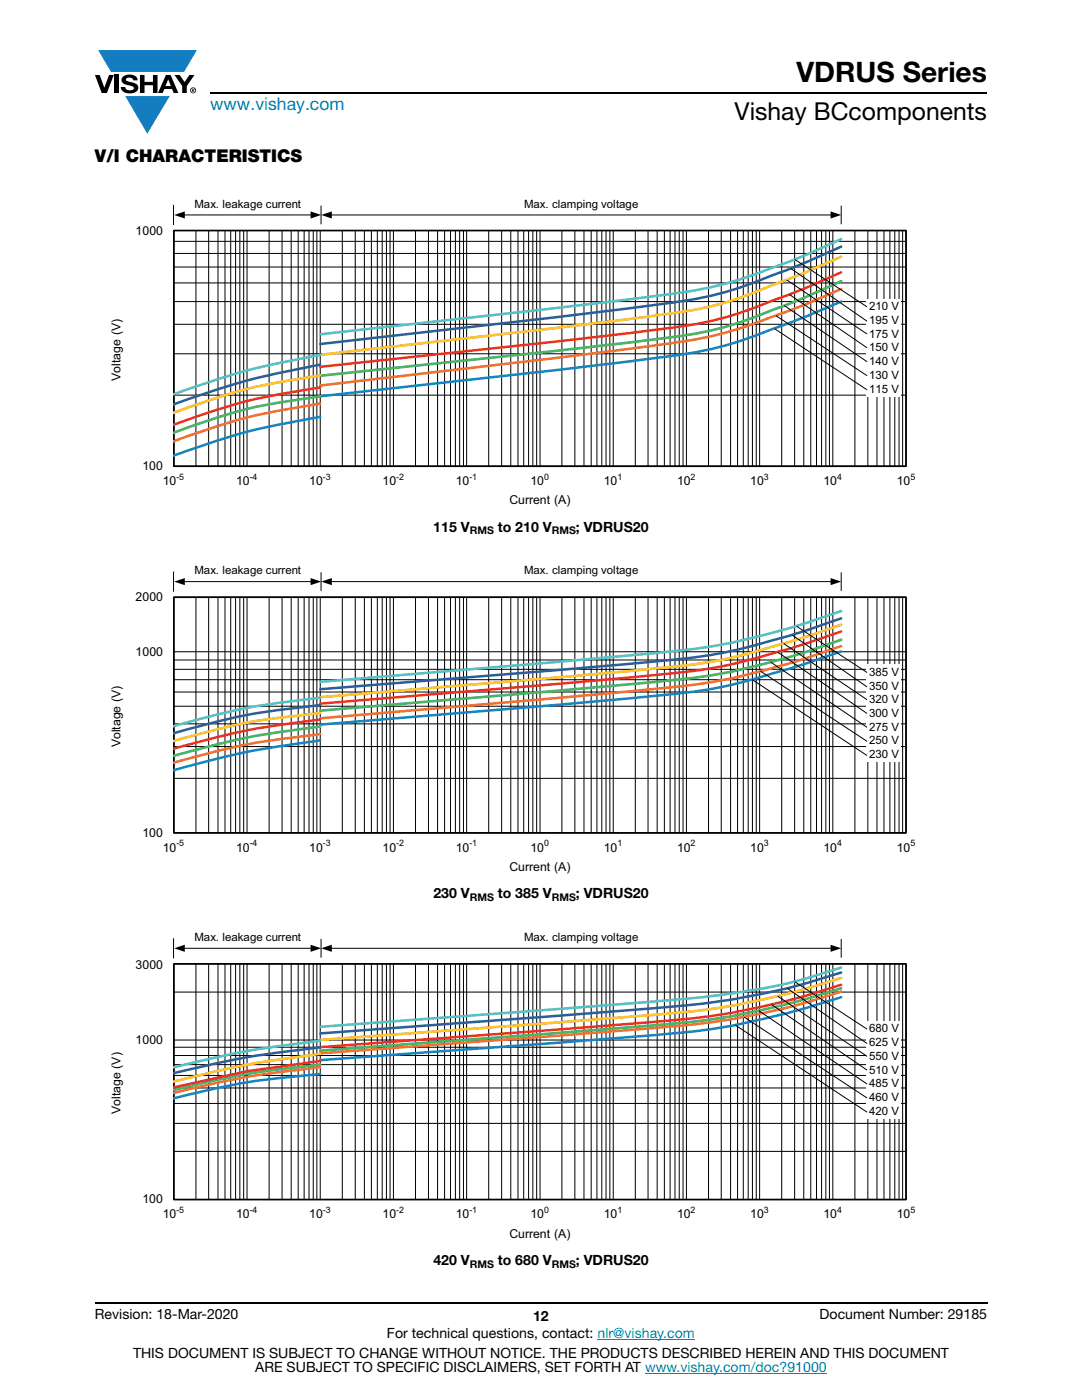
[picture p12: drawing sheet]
<svg xmlns="http://www.w3.org/2000/svg" width="216mm" height="279mm" viewBox="0 0 216 279" stroke-linecap="round" stroke-linejoin="round" font-family="sans-serif">
<g fill="#147fc3">
<path d="M19.6 10h19.7l-2.6 4.3h-1.1h-13.5z"/>
<path d="M25 19.2h8.9l-4.5 7.5z"/>
</g>
<g fill="#000">
<path d="M18.9 15h1l.9 2.5 1-2.5h.9l-1.4 3.6h-1zM22.9 15h.9v3.6h-.9zM24.6 15.3a2.1 2.1 0 0 1 2.8 .3l.1 .4h-.9a.79 .79 0 0 0-.7-.5 .79 .79 0 0 0-.8 .4l.3 .3 1 .2a1.08 1.08 0 0 1 1.2 1 1.08 1.08 0 0 1-1.1 1.2 1.73 1.73 0 0 1-2.4-1.2h.9a.96 .96 0 0 0 .8 .6 .96 .96 0 0 0 .9-.4 1.31 1.31 0 0 0-1.2-.6 1.03 1.03 0 0 1-1.1-.6 1.03 1.03 0 0 1 .2-1.1zM27.9 15h.9v1.3h1.7v-1.3h.9v3.6h-.9v-1.6h-1.7v1.6h-.9zM34.8 15h1.1l.9 1.4 1-1.4h1l-1.5 2.2v1.4h-.9v-1.4z"/>
<path d="M33.6 15.9l.5 1.3h-1.1zM33.1 15l-1.6 3.6h1l.3-.8h1.5l.3 .8h1l-1.6-3.6z"/>
<path d="M38.4 17.8h.2v.2h-.2zM38.3 17.7v.7h.1v-.3l.4 .3-.2-.3 .2-.2-.1-.2z"/>
<path d="M38.1 18a.46 .46 0 0 1 .9 0 .46 .46 0 0 1-.9 0zM37.9 18a.6 .6 0 0 0 1.2 0 .6 .6 0 0 0-1.2 0z"/>
</g>
<path d="M42 18.6h155M18.9 260h178.1" fill="none" stroke="#000" stroke-width=".36"/>
<path d="M119.2 267.3h19.5M128.7 274h36.3" fill="none" stroke="#007ec4" stroke-width=".2"/>
<path d="M19.1 39.5h177.7v62h-177.7z" fill="#fff"/>
<g fill="none" stroke="#000" stroke-width=".2">
<path d="M34.6 40.9v4M34.7 56.5h146.1M34.7 53.3h146.1M34.7 50.6h146.1M34.7 48.2h146.1M34.7 46h146.1v47h-146.1zM36.5 42.9h25.8M39.1 46v47M41.6 46v47M43.5 46v47M44.9 46v47M46 46v47"/>
<path d="M47 46v47M47.9 46v47M48.6 46v47M49.3 46v47M53.7 46v47M56.3 46v47M58.1 46v47M59.5 46v47M60.7 46v47M61.7 46v47M62.5 46v47M63.2 46v47"/>
<path d="M63.9 46v47M64.1 41v3.8M68.3 46v47M70.9 46v47M72.7 46v47M74.1 46v47M75.3 46v47M76.3 46v47M77.1 46v47M77.8 46v47M78.5 46v47M82.9 46v47"/>
<path d="M85.5 46v47M87.3 46v47M88.7 46v47M89.9 46v47M90.9 46v47M91.7 46v47M92.5 46v47M93.1 46v47M97.5 46v47M100.1 46v47M101.9 46v47M103.4 46v47"/>
<path d="M104.5 46v47M105.5 46v47M106.3 46v47M107.1 46v47M107.8 46v47M112.1 46v47M114.7 46v47M116.5 46v47M118 46v47M119.1 46v47M120.1 46v47M120.9 46v47"/>
<path d="M121.7 46v47M122.4 46v47M126.8 46v47M129.3 46v47M131.1 46v47M132.6 46v47M133.7 46v47M134.7 46v47M135.5 46v47M136.3 46v47M137 46v47M141.4 46v47"/>
<path d="M143.9 46v47M145.8 46v47M147.2 46v47M148.3 46v47M149.3 46v47M150.1 46v47M150.9 46v47M151.6 46v47M156 46v47M158.6 46v47M160.4 46v47M161.8 46v47"/>
<path d="M162.9 46v47M163.9 46v47M164.8 46v47M165.5 46v47M166.2 46v47M170.6 46v47M173.2 46v47M175 46v47M176.4 46v47M177.6 46v47M178.5 46v47M179.4 46v47"/>
<path d="M180.1 46v47M34.7 78.9h146.1M34.7 70.6h146.1M34.7 64.7h146.1M34.7 60.2h146.1"/>
</g>
<path d="M34.7 46h146.1v47h-146.1z" fill="none" stroke="#000" stroke-width=".34"/>
<path d="M167.8 60.2a226.1 226.1 0 0 1-23.6 8.9 122.4 122.4 0 0 1-17.1 2.8l-20.4 2.4-42.8 4.8M63.9 83.2a134.8 134.8 0 0 0-29.3 7.7" fill="none" stroke="#1782c5" stroke-width=".51"/>
<path d="M167.8 57.7a194.1 194.1 0 0 1-23.6 8.9 195.5 195.5 0 0 1-23.4 3.6l-56.9 6.7M63.9 80.5a123.5 123.5 0 0 0-23.9 5.6l-5.4 2" fill="none" stroke="#f37229" stroke-width=".51"/>
<path d="M167.8 56.1a192.7 192.7 0 0 1-23.6 9.3 116.3 116.3 0 0 1-17.1 2.8l-20.4 2.3-42.8 4.5M63.9 79.1a108.4 108.4 0 0 0-23.9 5.3l-5.4 2" fill="none" stroke="#48b85c" stroke-width=".51"/>
<path d="M167.8 54.3a207.4 207.4 0 0 1-23.6 9.2 118 118 0 0 1-17.1 2.8l-20.4 2.3-42.8 4.6M63.9 77.3a121.4 121.4 0 0 0-23.9 5.6l-5.4 1.9" fill="none" stroke="#ee2d2d" stroke-width=".51"/>
<path d="M167.9 51.2a268.3 268.3 0 0 1-22.2 8.9 84.3 84.3 0 0 1-15.8 3l-23.2 2.9-42.8 4.8M63.9 74.9a117.7 117.7 0 0 0-23.9 5.6l-5.4 1.9" fill="none" stroke="#fec626" stroke-width=".51"/>
<path d="M167.9 49.2a198.4 198.4 0 0 1-23.7 9.2 121 121 0 0 1-17.1 2.9l-20.4 2.5-42.8 4.9M63.9 72.8a153 153 0 0 0-29.3 7.9" fill="none" stroke="#2d5d9d" stroke-width=".51"/>
<path d="M167.8 47.7a152 152 0 0 1-25.3 9.5 321.7 321.7 0 0 1-28.5 3.9l-50.1 5.6M63.9 70.8a147.5 147.5 0 0 0-29.3 7.9" fill="none" stroke="#51c4ce" stroke-width=".51"/>
<path d="M34.8 42.9l2.1-.7v1.4zM62 42.2l2.1 .7-2.1 .7zM64.1 42.9l2.1-.7v1.4z" fill="#000"/>
<path d="M172.8 59.6h6.8v19.5h-6.8z" fill="#fff"/>
<path d="M65.9 42.9h100.2M157 55.8l16 10.9M157.5 58.8l15.5 10.6M157.8 53.6l15.2 10.5M158.6 51.8l14.4 9.4M167.9 41v3.8M154.6 65.6l18.4 12.2M154.8 63l18.2 12M156.5 61l16.5 11.2" fill="none" stroke="#000" stroke-width=".2"/>
<path d="M165.7 42.2l2.2 .7-2.2 .7z" fill="#000"/>
<path d="M19.1 112.6h177.7v62h-177.7z" fill="#fff"/>
<g fill="none" stroke="#000" stroke-width=".2">
<path d="M34.6 114.1v4M34.7 119.2h146.1v47h-146.1zM36.5 116.1h25.8M39.1 119.2v47M41.6 119.2v47M43.5 119.2v47M44.9 119.2v47M46 119.2v47M47 119.2v47M47.9 119.2v47M48.6 119.2v47M49.3 119.2v47"/>
<path d="M53.7 119.2v47M56.3 119.2v47M58.1 119.2v47M59.5 119.2v47M60.7 119.2v47M61.7 119.2v47M62.5 119.2v47M63.2 119.2v47M63.9 119.2v47M64.1 114.2v3.7M65.9 116.1h100.2M68.3 119.2v47"/>
<path d="M70.9 119.2v47M72.7 119.2v47M74.1 119.2v47M75.3 119.2v47M76.3 119.2v47M77.1 119.2v47M77.8 119.2v47M78.5 119.2v47M82.9 119.2v47M85.5 119.2v47M87.3 119.2v47M88.7 119.2v47"/>
<path d="M89.9 119.2v47M90.9 119.2v47M91.7 119.2v47M92.5 119.2v47M93.1 119.2v47M97.5 119.2v47M100.1 119.2v47M101.9 119.2v47M103.4 119.2v47M104.5 119.2v47M105.5 119.2v47M106.3 119.2v47"/>
<path d="M107.1 119.2v47M107.8 119.2v47M112.1 119.2v47M114.7 119.2v47M116.5 119.2v47M118 119.2v47M119.1 119.2v47M120.1 119.2v47M120.9 119.2v47M121.7 119.2v47M122.4 119.2v47M126.8 119.2v47"/>
<path d="M129.3 119.2v47M131.1 119.2v47M132.6 119.2v47M133.7 119.2v47M134.7 119.2v47M135.5 119.2v47M136.3 119.2v47M137 119.2v47M141.4 119.2v47M143.9 119.2v47M145.8 119.2v47M147.2 119.2v47"/>
<path d="M148.3 119.2v47M149.3 119.2v47M150.1 119.2v47M150.9 119.2v47M151.6 119.2v47M156 119.2v47M158.6 119.2v47M160.4 119.2v47M161.8 119.2v47M162.9 119.2v47M163.9 119.2v47M164.8 119.2v47"/>
<path d="M165.5 119.2v47M166.2 119.2v47M167.9 114.2v3.7M170.6 119.2v47M173.2 119.2v47M175 119.2v47M176.4 119.2v47M177.6 119.2v47M178.5 119.2v47M179.4 119.2v47M180.1 119.2v47M34.7 138.1h146.1"/>
<path d="M34.7 135.7h146.1M34.7 133.6h146.1M34.7 131.7h146.1M34.7 130.1h146.1M34.7 155.3h146.1M34.7 149h146.1M34.7 144.5h146.1M34.7 140.9h146.1"/>
</g>
<path d="M34.7 119.2h146.1v47h-146.1z" fill="none" stroke="#000" stroke-width=".34"/>
<path d="M167.9 130a219.2 219.2 0 0 1-23.8 7.1 227.9 227.9 0 0 1-23.3 2.7l-56.9 4.8M63.9 147.8a168 168 0 0 0-29.3 5.9" fill="none" stroke="#1782c5" stroke-width=".51"/>
<path d="M167.8 128.9a160.1 160.1 0 0 1-27.1 7.4 1804.9 1804.9 0 0 1-59.2 5.5l-17.6 1.6M63.9 146.5a142.2 142.2 0 0 0-29.3 5.7" fill="none" stroke="#f37229" stroke-width=".51"/>
<path d="M167.9 127.7a147.5 147.5 0 0 1-29 7.5 2910.5 2910.5 0 0 1-63.6 5.7l-11.4 .9M63.9 145a159.4 159.4 0 0 0-29.3 5.9" fill="none" stroke="#48b85c" stroke-width=".51"/>
<path d="M167.8 126a193.5 193.5 0 0 1-25.3 7.3 560.1 560.1 0 0 1-35.8 3.6l-42.8 3.5M63.9 143.6a154.9 154.9 0 0 0-29.3 5.8" fill="none" stroke="#ee2d2d" stroke-width=".51"/>
<path d="M167.8 124.7a206.7 206.7 0 0 1-25.3 7.3 548.4 548.4 0 0 1-35.8 3.6l-42.8 3.5M63.9 142.3a130.7 130.7 0 0 0-28.4 5.3l-.9 .3" fill="none" stroke="#fec626" stroke-width=".51"/>
<path d="M167.9 123.4a176 176 0 0 1-25.4 7.2 572.5 572.5 0 0 1-35.8 3.5l-42.8 3.5M63.9 140.7a135.3 135.3 0 0 0-29.3 5.6" fill="none" stroke="#2d5d9d" stroke-width=".51"/>
<path d="M63.9 139.2a141.1 141.1 0 0 0-29.3 5.7M167.8 121.9a150.8 150.8 0 0 1-28.9 7.6 2903.8 2903.8 0 0 1-63.6 5.6l-11.4 1" fill="none" stroke="#51c4ce" stroke-width=".51"/>
<path d="M34.8 116.1l2.1-.7v1.4zM62 115.4l2.1 .7-2.1 .7zM64.1 116.1l2.1-.7v1.4zM165.7 115.4l2.2 .7-2.2 .7z" fill="#000"/>
<path d="M172.8 132.6h6.8v19.5h-6.8z" fill="#fff"/>
<path d="M150.1 135.6l22.9 15.2M151.8 134l21.2 14M153.8 132.1l19.2 13.1M155.1 130.1l17.9 12.3M156.4 128.4l16.6 11.2M158.1 126.8l14.9 10.3M159 125l14 9.2" fill="none" stroke="#000" stroke-width=".2"/>
<path d="M19.1 185.8h177.7v62h-177.7z" fill="#fff"/>
<g fill="none" stroke="#000" stroke-width=".2">
<path d="M34.6 187.2v4.1M34.7 198h146.1M34.7 192.4h146.1v47h-146.1zM36.5 189.3h25.8M39.1 192.4v47M41.6 192.4v47M43.5 192.4v47M44.9 192.4v47M46 192.4v47M47 192.4v47M47.9 192.4v47M48.6 192.4v47"/>
<path d="M49.3 192.4v47M53.7 192.4v47M56.3 192.4v47M58.1 192.4v47M59.5 192.4v47M60.7 192.4v47M61.7 192.4v47M62.5 192.4v47M63.2 192.4v47M63.9 192.4v47M64.1 187.4v3.7M68.3 192.4v47"/>
<path d="M70.9 192.4v47M72.7 192.4v47M74.1 192.4v47M75.3 192.4v47M76.3 192.4v47M77.1 192.4v47M77.8 192.4v47M78.5 192.4v47M82.9 192.4v47M85.5 192.4v47M87.3 192.4v47M88.7 192.4v47"/>
<path d="M89.9 192.4v47M90.9 192.4v47M91.7 192.4v47M92.5 192.4v47M93.1 192.4v47M97.5 192.4v47M100.1 192.4v47M101.9 192.4v47M103.4 192.4v47M104.5 192.4v47M105.5 192.4v47M106.3 192.4v47"/>
<path d="M107.1 192.4v47M107.8 192.4v47M112.1 192.4v47M114.7 192.4v47M116.5 192.4v47M118 192.4v47M119.1 192.4v47M120.1 192.4v47M120.9 192.4v47M121.7 192.4v47M122.4 192.4v47M126.8 192.4v47"/>
<path d="M129.3 192.4v47M131.1 192.4v47M132.6 192.4v47M133.7 192.4v47M134.7 192.4v47M135.5 192.4v47M136.3 192.4v47M137 192.4v47M141.4 192.4v47M143.9 192.4v47M145.8 192.4v47M147.2 192.4v47"/>
<path d="M148.3 192.4v47M149.3 192.4v47M150.1 192.4v47M150.9 192.4v47M151.6 192.4v47M156 192.4v47M158.6 192.4v47M160.4 192.4v47M161.8 192.4v47M162.9 192.4v47M163.9 192.4v47M164.8 192.4v47"/>
<path d="M165.5 192.4v47M166.2 192.4v47M170.6 192.4v47M173.2 192.4v47M175 192.4v47M176.4 192.4v47M177.6 192.4v47M178.5 192.4v47M179.4 192.4v47M180.1 192.4v47M34.7 217.1h146.1M34.7 214.6h146.1"/>
<path d="M34.7 212.5h146.1M34.7 210.6h146.1M34.7 209h146.1M34.7 207.6h146.1M34.7 229.8h146.1M34.7 224.2h146.1M34.7 220.2h146.1"/>
</g>
<path d="M34.7 192.4h146.1v47h-146.1z" fill="none" stroke="#000" stroke-width=".34"/>
<path d="M167.8 199a169.1 169.1 0 0 1-28.8 6.8l-21.5 1.8-53.6 4M63.9 214.3a142.8 142.8 0 0 0-29.3 4.9" fill="none" stroke="#1782c5" stroke-width=".51"/>
<path d="M167.9 197.9a146.5 146.5 0 0 1-38 7.3l-66 5M63.9 213a172 172 0 0 0-29.3 5.1" fill="none" stroke="#f37229" stroke-width=".51"/>
<path d="M167.9 197.2a156.3 156.3 0 0 1-40.8 7.7l-63.2 4.8M63.9 212.4a167.1 167.1 0 0 0-29.3 5.1" fill="none" stroke="#48b85c" stroke-width=".51"/>
<path d="M167.9 196.5a152.7 152.7 0 0 1-40.8 7.7l-63.2 4.8M63.9 211.8l-14.6 2-14.7 3.2" fill="none" stroke="#ee2d2d" stroke-width=".51"/>
<path d="M167.9 195.2a153.4 153.4 0 0 1-40.8 7.6l-63.2 4.7M63.9 210.3a189.9 189.9 0 0 0-29.3 5.6" fill="none" stroke="#fec626" stroke-width=".51"/>
<path d="M167.8 194.1a146.4 146.4 0 0 1-37.9 7.2l-66 4.9M63.9 209a187.4 187.4 0 0 0-29.3 5.2" fill="none" stroke="#2d5d9d" stroke-width=".51"/>
<path d="M167.9 193.1a121.6 121.6 0 0 1-30.9 6.2l-73.1 5.6M63.9 207.7a191 191 0 0 0-29.3 5.3" fill="none" stroke="#51c4ce" stroke-width=".51"/>
<path d="M34.8 189.3l2.1-.8v1.5zM62 188.5l2.1 .8-2.1 .7zM64.1 189.3l2.1-.8v1.5z" fill="#000"/>
<path d="M172.8 203.8h6.8v19.5h-6.8z" fill="#fff"/>
<path d="M65.9 189.3h100.2M155.2 198.8l17.8 12M157.1 197.2l15.9 11.1M158.6 195.9l14.4 9.5M167.9 187.4v3.7M146.7 204.6l26.3 17.4M148.5 203l24.5 16.1M151.4 201.7l21.6 14.6M153.9 200.5l19.1 13.1" fill="none" stroke="#000" stroke-width=".2"/>
<path d="M165.7 188.5l2.2 .8-2.2 .7z" fill="#000"/>
<text font-size="5.6" x="158.9" y="16.4">VDRUS Series</text>
<text font-size="4.9" x="146.6" y="24">Vishay BCcomponents</text>
<text font-size="3.5" fill="#007ec4" x="42" y="21.9">www.vishay.com</text>
<text font-size="3.5" x="18.9" y="32.3">V/I CHARACTERISTICS</text>
<g font-size="2.8">
<text x="86.5" y="106.1">115 V</text>
<text x="99.3" y="106.1">to 210 V</text>
<text x="114.9" y="106.1">; VDRUS20</text>
<text x="86.5" y="179.3">230 V</text>
<text x="99.3" y="179.3">to 385 V</text>
<text x="114.9" y="179.3">; VDRUS20</text>
<text x="86.5" y="252.5">420 V</text>
<text x="99.3" y="252.5">to 680 V</text>
<text x="114.9" y="252.5">; VDRUS20</text>
<text x="18.9" y="263.3">Revision: 18-Mar-2020</text>
<text x="106.4" y="263.6">12</text>
<text x="163.6" y="263.3">Document Number: 29185</text>
<text x="77.2" y="267.1">For technical questions, contact: nlr@vishay.com</text>
<text x="26.5" y="271">THIS DOCUMENT IS SUBJECT TO CHANGE WITHOUT NOTICE. THE PRODUCTS DESCRIBED HEREIN AND THIS DOCUMENT</text>
<text x="50.9" y="273.8">ARE SUBJECT TO SPECIFIC DISCLAIMERS, SET FORTH AT www.vishay.com/doc?91000</text>
</g>
<g font-size="2.5">
<text x="27.1" y="46.8">1000</text>
<text x="24" y="76" transform="rotate(-90 24 76)">Voltage (V)</text>
<text x="28.4" y="93.8">100</text>
<text x="32.5" y="96.8">10</text>
<text x="47.1" y="96.8">10</text>
<text x="61.7" y="96.8">10</text>
<text x="76.3" y="96.8">10</text>
<text x="91" y="96.8">10</text>
<text x="101.6" y="100.7">Current (A)</text>
<text x="105.9" y="96.8">10</text>
<text x="120.5" y="96.8">10</text>
<text x="135.1" y="96.8">10</text>
<text x="149.7" y="96.8">10</text>
<text x="164.3" y="96.8">10</text>
<text x="178.9" y="96.8">10</text>
<text x="27.1" y="120">2000</text>
<text x="27.1" y="130.9">1000</text>
<text x="24" y="149.2" transform="rotate(-90 24 149.2)">Voltage (V)</text>
<text x="28.4" y="167">100</text>
<text x="32.5" y="169.9">10</text>
<text x="47.1" y="169.9">10</text>
<text x="61.7" y="169.9">10</text>
<text x="76.3" y="169.9">10</text>
<text x="91" y="169.9">10</text>
<text x="101.6" y="173.8">Current (A)</text>
<text x="105.9" y="169.9">10</text>
<text x="120.5" y="169.9">10</text>
<text x="135.1" y="169.9">10</text>
<text x="149.7" y="169.9">10</text>
<text x="164.3" y="169.9">10</text>
<text x="178.9" y="169.9">10</text>
<text x="27.1" y="193.3">3000</text>
<text x="27.1" y="208.4">1000</text>
<text x="24" y="222.3" transform="rotate(-90 24 222.3)">Voltage (V)</text>
<text x="28.4" y="240.2">100</text>
<text x="32.5" y="243.1">10</text>
<text x="47.1" y="243.1">10</text>
<text x="61.7" y="243.1">10</text>
<text x="76.3" y="243.1">10</text>
<text x="91" y="243.1">10</text>
<text x="105.9" y="243.1">10</text>
<text x="120.5" y="243.1">10</text>
<text x="135.1" y="243.1">10</text>
<text x="149.7" y="243.1">10</text>
<text x="164.3" y="243.1">10</text>
<text x="178.9" y="243.1">10</text>
<text x="101.6" y="247">Current (A)</text>
</g>
<g font-size="2.5" fill="#fff">
<text x="102.7" y="43.5">Axis Title</text>
<text x="102.7" y="116.7">Axis Title</text>
<text x="102.7" y="189.9">Axis Title</text>
</g>
<g font-size="2.3">
<text x="38.8" y="41.4">Max. leakage current</text>
<text x="104.6" y="41.4">Max. clamping voltage</text>
<text x="173.4" y="61.9">210 V</text>
<text x="173.4" y="64.6">195 V</text>
<text x="173.4" y="67.4">175 V</text>
<text x="173.4" y="70.1">150 V</text>
<text x="173.4" y="72.9">140 V</text>
<text x="173.4" y="75.6">130 V</text>
<text x="173.4" y="78.4">115 V</text>
<text x="38.8" y="114.6">Max. leakage current</text>
<text x="104.6" y="114.6">Max. clamping voltage</text>
<text x="173.4" y="134.9">385 V</text>
<text x="173.4" y="137.6">350 V</text>
<text x="173.4" y="140.4">320 V</text>
<text x="173.4" y="143.1">300 V</text>
<text x="173.4" y="145.8">275 V</text>
<text x="173.4" y="148.6">250 V</text>
<text x="173.4" y="151.3">230 V</text>
<text x="38.8" y="187.8">Max. leakage current</text>
<text x="104.6" y="187.8">Max. clamping voltage</text>
<text x="173.4" y="206">680 V</text>
<text x="173.4" y="208.8">625 V</text>
<text x="173.4" y="211.5">550 V</text>
<text x="173.4" y="214.3">510 V</text>
<text x="173.4" y="217">485 V</text>
<text x="173.4" y="219.8">460 V</text>
<text x="173.4" y="222.5">420 V</text>
</g>
<g font-size="2.1">
<text x="93.7" y="106.6">RMS</text>
<text x="110.1" y="106.6">RMS</text>
<text x="93.7" y="179.8">RMS</text>
<text x="110.1" y="179.8">RMS</text>
<text x="93.7" y="253">RMS</text>
<text x="110.1" y="253">RMS</text>
</g>
<g font-size="1.8">
<text x="35.2" y="95.7">-5</text>
<text x="49.8" y="95.7">-4</text>
<text x="64.4" y="95.7">-3</text>
<text x="79.1" y="95.7">-2</text>
<text x="93.7" y="95.7">-1</text>
<text x="108.6" y="95.7">0</text>
<text x="123.2" y="95.7">1</text>
<text x="137.8" y="95.7">2</text>
<text x="152.4" y="95.7">3</text>
<text x="167" y="95.7">4</text>
<text x="181.6" y="95.7">5</text>
<text x="35.2" y="168.9">-5</text>
<text x="49.8" y="168.9">-4</text>
<text x="64.4" y="168.9">-3</text>
<text x="79.1" y="168.9">-2</text>
<text x="93.7" y="168.9">-1</text>
<text x="108.6" y="168.9">0</text>
<text x="123.2" y="168.9">1</text>
<text x="137.8" y="168.9">2</text>
<text x="152.4" y="168.9">3</text>
<text x="167" y="168.9">4</text>
<text x="181.6" y="168.9">5</text>
<text x="35.2" y="242.1">-5</text>
<text x="49.8" y="242.1">-4</text>
<text x="64.4" y="242.1">-3</text>
<text x="79.1" y="242.1">-2</text>
<text x="93.7" y="242.1">-1</text>
<text x="108.6" y="242.1">0</text>
<text x="123.2" y="242.1">1</text>
<text x="137.8" y="242.1">2</text>
<text x="152.4" y="242.1">3</text>
<text x="167" y="242.1">4</text>
<text x="181.6" y="242.1">5</text>
</g>
</svg>
